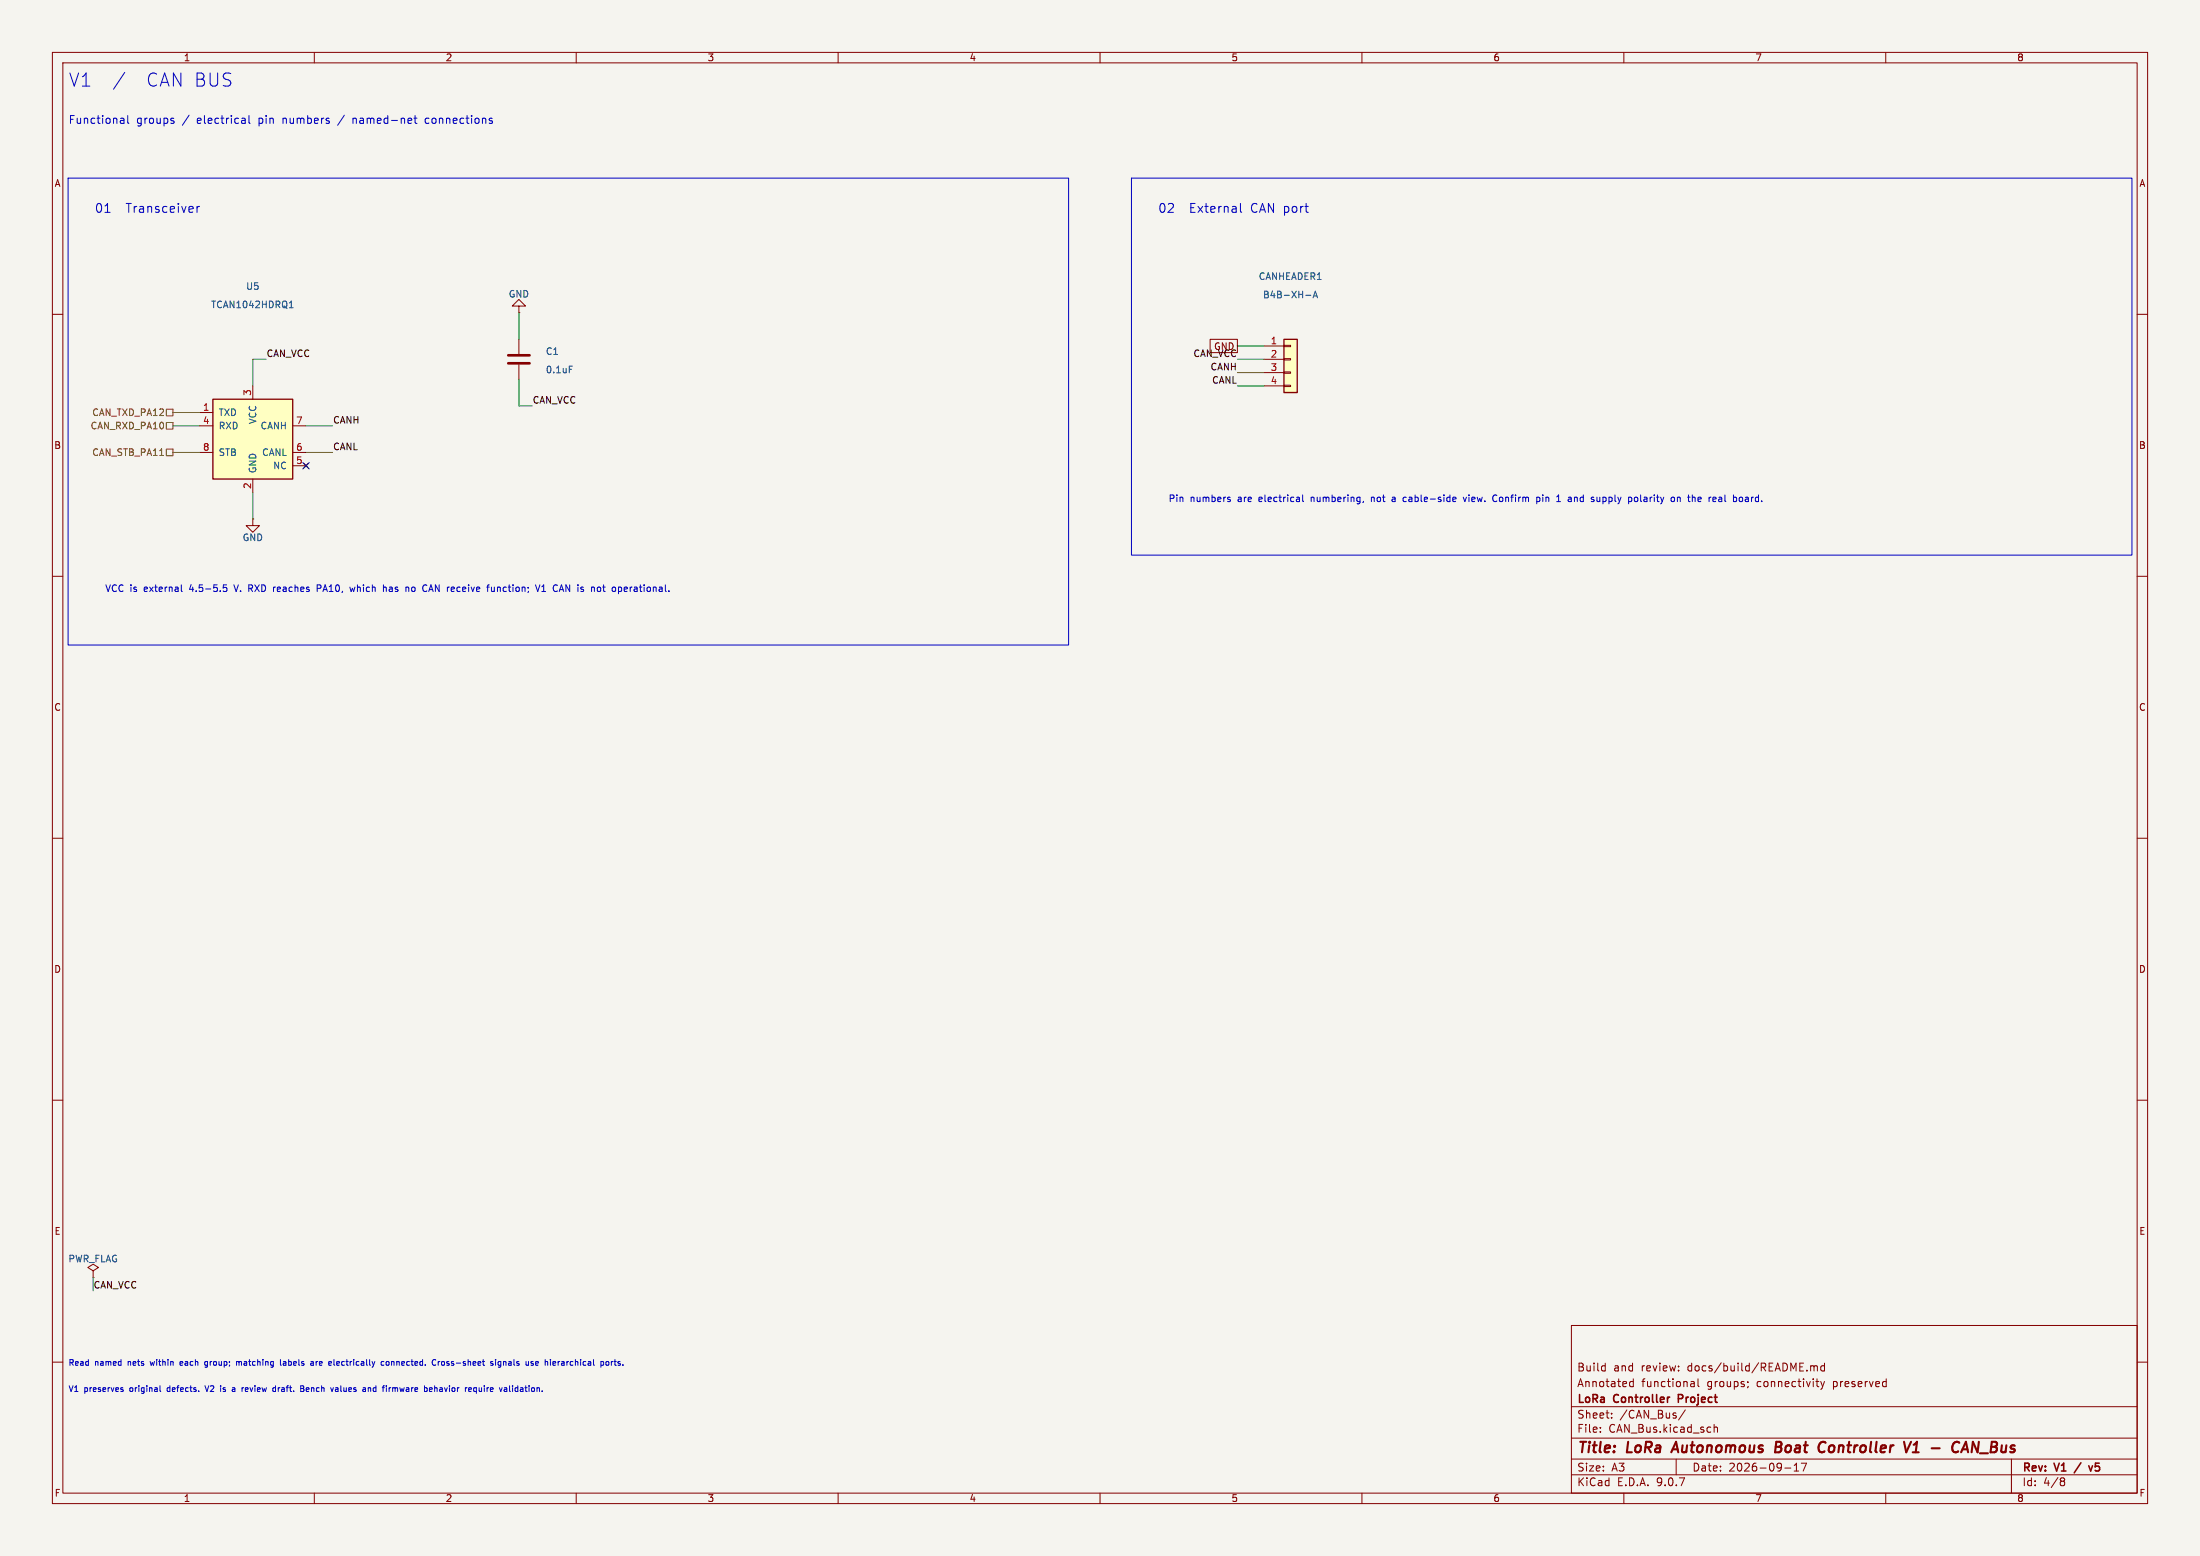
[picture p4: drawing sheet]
<svg xmlns="http://www.w3.org/2000/svg" width="420mm" height="297mm" viewBox="0 0 420 297" stroke-linecap="round" stroke-linejoin="round" font-family="sans-serif">
<path d="M0 0h420v297h-420z" fill="#f5f4ef" stroke="#f5f4ef" stroke-width=".19"/>
<g fill="none" stroke="#840000" stroke-width=".19">
<path d="M10 10h400v277h-400zM12 12h396v273h-396zM60 10v2M110 10v2M160 10v2M210 10v2M260 10v2M310 10v2M360 10v2M99.1 58.4h1.2l-1.2-1.2-1.3 1.2h1.3v1.3M99.1 59.7h.1M10 60h2"/>
<path d="M408 60h2M48.3 99.1v1.2h1.2l-1.2 1.3-1.3-1.3h1.3M48.3 99.1h.1M10 110h2M408 110h2M10 160h2M408 160h2M10 210h2M408 210h2M17.8 242.6l1-.7-1-.6-1 .6 1 .7v1.2M17.8 243.8h.1M300 253h108v32h-108z"/>
<path d="M10 260h2M300 278.5h108M300 274.5h108M300 268.5h108M305.5 273.2v.2M305.5 272.5v.1M306 260.7l.4 .1M306.4 260.2v1.5M306.4 261.6l-.4 .1M307.7 270.5v.2M307.7 269.8v.1M311.1 264.4l.3 .3 .4-.1"/>
<path d="M311.8 263.2v1.5M311.8 263.8l-.4-.1-.3 .3M320 278.5v3M321.7 269.1l-1.3 1.9M322.8 264.6h.6M322.8 263.8h.6v.9M323.4 264l-.6 .2M324.2 263.2v1.3l.2 .2M327.2 271.9v1.5M327.2 272.5l.2-.1 .4 .1 .1 .9M333.7 263.8v.1M333.7 264.6l-.1 .3"/>
<path d="M342.5 279.7l.4-.4v1.5M343.9 279.3h1l-.7 1.5M345.7 260.8l.4-.1 .2 .2M345.7 260.7v1M346.3 260.9l.2-.2 .4 .1v.9M346.3 260.9v.8M346.7 263.7h.5M347.1 264.7h.1M347.6 263.7l.3 1M347.9 264.7l-.3 .5M348.3 263.7l-.4 1M348.3 260.8l-.4-.1-.3 .3 .1 .6h.6"/>
<path d="M348.3 260.2v1.5M384 278.5v6.5M408 260h2M60 285v2M110 285v2M160 285v2M210 285v2M260 285v2M300 281.5h108M310 285v2M340.7 280.2h1.2M342.5 280.8h.9"/>
<path d="M360 285v2M393.6 282.1l.4 .1 .2 .2-.3 .3M393.6 282.7h.3M393.9 282.7l.2 .2 .1 .4-.2 .2-.4 .1"/>
</g>
<path d="M320.4 267h.6M321 266.2h-.6v1.5M397.3 279.2l-1.3 1.9M398.8 279.8l.3 1 .4-1" fill="none" stroke="#840000" stroke-width=".3"/>
<g fill="none" stroke="#840000" stroke-width=".4">
<path d="M320 275.2l-1 2M339 276.2h.7M339.7 276.2l.2 .1M339.8 275.2h-.7l-.2 2 .9-.1M339.9 276.1l-.2 .1M347.7 275.3a.67 .67 0 0 1 .8 .1M348.3 277l-.4 .2M364.8 275.2l-.9 2M365.1 277.2h1.2M365.3 275.8l.7-.6-.3 2M368.8 276.4h1.5M374 275.4a.8 .8 0 0 0-.8-.1 .8 .8 0 0 0-.5 .8"/>
<path d="M374.4 277.2l.9-2 .4 2M374.6 276.6h1M376.4 277.2l.2-2 .9 2"/>
</g>
<path d="M40.6 76.2h15.3v15.2h-15.3z" fill="#ffffc2"/>
<path d="M40.6 76.2h15.3v15.2h-15.3z" fill="none" stroke="#840000" stroke-width=".25"/>
<path d="M38.1 78.7h2.5M48.3 73.7v2.5M38.1 81.3h2.5M38.1 86.4h2.5M48.3 91.4v2.6M55.9 81.3h2.5M55.9 86.4h2.5M55.9 88.9h2.5M58 88.5l.8 .8M58.8 88.5l-.8 .8" fill="none" stroke="#840000" stroke-width=".19"/>
<path d="M55.2 58.7h.8M55.4 57.8l.2-.3v1.2" fill="none" stroke="#006464" stroke-width=".19"/>
<path d="M245.1 64.8h2.5v10.1h-2.5z" fill="#ffffc2"/>
<path d="M245.1 64.8h2.5v10.1h-2.5z" fill="none" stroke="#840000" stroke-width=".25"/>
<path d="M99.1 64.8v2.8M99.1 69.6v2.8M231 64.8h5.2v2.5h-5.2zM241.3 66h3.8M241.3 68.6h3.8M241.3 71.1h3.8M241.3 73.7h3.8M245.1 65.9h1.3v.3h-1.3zM245.1 68.5h1.3v.2h-1.3zM245.1 71h1.3v.2h-1.3zM245.1 73.5h1.3v.3h-1.3z" fill="none" stroke="#840000" stroke-width=".19"/>
<path d="M249.3 56.4h1M250.7 56.8l.4-1.2 .4 1.2M250.8 56.5h.6M108.7 69.9h.6" fill="none" stroke="#006464" stroke-width=".19"/>
<path d="M97 67.8h4.1M97 69.3h4.1" fill="none" stroke="#840000" stroke-width=".51"/>
<path d="M31.7 78.1h1.3v1.3h-1.3zM31.7 80.6h1.3v1.3h-1.3zM31.7 85.7h1.3v1.3h-1.3z" fill="none" stroke="#725600" stroke-width=".19"/>
<g fill="none" stroke="#009600" stroke-width=".19">
<path d="M99.1 59.7v5.1M33 78.7h5.1M50.8 68.6h-2.5v5.1M99.1 72.4v5.1h2.5M236.2 68.6h5.1M236.2 71.1h5.1M236.2 66h5.1M236.2 73.7h5.1M33 86.4h5.1M33 81.3h5.1M48.3 94v5.1M58.4 86.4h5.1"/>
<path d="M58.4 81.3h5.1M17.8 243.8v2.6"/>
</g>
<path d="M57.8 88.3l1.2 1.2M59 88.3l-1.2 1.2" fill="none" stroke="#000084" stroke-width=".19"/>
<g fill="none" stroke="#0000c2" stroke-width=".19">
<path d="M23.8 13.8l-2.1 3.2M13 34h191v89.1h-191zM23.2 22.6h.3l.2 .2v.8M23.7 23.5l-.5 .1M23.7 22.9l-.5 .1M24.4 22.1v1.2l.2 .3M33 23.1l.2 .2-.2 .3M33 22.6h.2M37.6 39.4v1.1M38.1 39.4l-.3 .1-.2 .2M46.3 22.6h.3l.2 .2v.8M46.8 23.5l-.5 .1"/>
<path d="M46.8 22.9l-.5 .1M47.5 22.1v1.2l.2 .3M67.4 22.6v1M67.5 22.6l-.1 .1M79 22.6h.6M79.2 22.1v1.2l.4 .3M81.5 22.6l-.3 .2v.5l.3 .3M93.8 23.1l.2 .2-.2 .3M93.8 22.6h.2M216 34h191v72h-191zM236.8 38.8v1.5l.2 .2M20 40.5h1"/>
<path d="M234.5 95.3l.3 .1 .1 .2-.4 .1M234.5 94.9l.3 .1M248.7 94.5v1.1l.2 .1M260.3 95.7l-.1 .2M261.8 94.9v.8M262 94.9l-.2 .1M266.2 94.9l-.4 .1M266.2 95.3h-.3l-.2 .1 .1 .3h.4M268.1 94.9l.4 .1M268.5 95.7h-.4M277.5 94.9l.4 .1 .1 .2-.7 .1M277.9 95.7h-.4"/>
<path d="M279.3 94.9l.3 .8 .3-.8M285.1 95.6l.3 .1 .4-.1M285.8 94.6l-.4-.1-.3 .2M293.4 95l.3-.1 .3 .2-.1 .6h-.5M293.4 94.9v1.3M294.5 94.5v.1M297.2 95.7h.7M300.6 94.9v.8M300.9 94.9l-.3 .1M305.4 95.6l-.2 .1h-.3M305.4 94.9v.8M312.1 95l.1-.1 .4 .1 .1 .5-.2 .2h-.3l-.1-.1z"/>
<path d="M319.6 95v.6M320.2 95l.2-.1 .3 .1 .1 .7M320.2 94.9v.8M324.2 95.6l.1 .1h.4M324.7 95l-.4-.1-.1 .2M324.8 95.2l-.6 .1M328.1 95.7h.6M328.1 95h.5l.1 .7M328.7 95.2l-.6 .1M333.2 95h.5M333.8 95.2l-.5 .1-.1 .1 .1 .3h.5M34.6 111.6v1.1l.2 .2"/>
<path d="M43.3 111.6h-.6l-.1 .6 .2-.1 .4 .1 .1 .2v.4l-.2 .1-.5-.1M44.7 111.6l.4 1.3M61.2 111.7l-.6-.1v1.3M61.2 112.2l-.6 .1M66.8 112.1l.2 .8 .3-.6 .2 .6 .3-.8M73.2 111.6v1.3M73.2 112.2l.2-.1h.3v.8M78 112.1v.8M78.6 112.2v.6M82 112.5h.6M82.3 111.6l-.5 1.3M93.8 112.1l.1 .7 .3 .1 .2-.1"/>
<path d="M94.4 112.1v.8M102.2 111.6l.4 1.3 .5-1.3M103.4 112.9h.8M103.4 112l.4-.4v1.3M106.9 112.5h.6M107.2 111.6l.4 1.3M115 112.1h.5M115.2 111.6v1.1l.3 .2M119.7 112.1h-.4l-.1 .1v.6h.5M119.8 112.4l-.6 .1M34.7 259.9l-.3 .1v.6h.3M39.5 259.9l-.4 .2v.4l.4 .1"/>
<path d="M45.2 260l.3-.1 .1 .1M45.2 259.9v.7M45.8 259.9l-.2 .1M53.5 259.5v1l.2 .1M54.4 259.9h-.3M59.4 259.9h.4v.7M60.3 259.9v.7M60.5 259.9l-.2 .2M63.8 259.5v1l.1 .1M73.3 259.9h-.3l-.2 .2 .1 .5h.4M73.8 259.9h.3l.2 .2v.3l-.2 .2-.4-.2zM82.7 259.6h.5"/>
<path d="M83.7 259.9v.7M84 259.9l-.3 .2M84.3 260v.5M94.1 259.9h-.3l-.1 .1v.2l.4 .1v.3h-.4M94.6 259.5v.1M94.6 259.9v.7M95.6 259.9h-.3l-.2 .2 .1 .5h.4M95.6 259.9v.9l-.2 .2-.3-.1M101.4 259.9h.4M102.7 259.9h-.3l-.1 .1v.6h.4M106.5 259.9v.7M106.7 259.9l-.2 .2"/>
<path d="M115.8 259.9h.2l.2 .2v.3l-.2 .2-.3-.2zM116.7 259.9v.7M117 259.9l-.3 .2M117.2 259.9h.5M117.4 259.5v1l.1 .1M23.2 265.2l.3 .1v.2l-.3 .1M23.2 264.9h.3M30.5 264.5v1l.2 .1M34.9 260.1l-.5 .1M39.1 260.9h.4M39.1 264.5l.4 1.1M44.5 264.9l.3 .1v.6"/>
<path d="M44.8 265.6h-.3M44.8 265.1l-.3 .1M45.6 260v.6M47.2 264.9l-.4 .1 .1 .6h.3M47.4 265.1l-.6 .1M52.3 264.9h.3M52.6 265.6h-.3M52.6 264.5v1.1M53.1 264.9v.7M53.2 264.9l-.1 .2M54.5 260.2l-.4 .1v.3h.4M57.4 264.5l.5 .1 .1 .2-.2 .2"/>
<path d="M57.4 265h.4M57.8 265l.2 .2v.3l-.6 .1M58.8 264.9l-.3 .1v.6h.3M59 265.1l-.5 .1M59.3 260.5l.2 .1h.3M59.8 260.1l-.5 .2M64.1 264.9h.4v.7M64.5 265.1l-.5 .2 .2 .3h.3M70.3 265l.4-.1 .1 .7M70.3 264.9v.7M74.5 264.9h.1M75 264.9v.7"/>
<path d="M75.1 264.9l-.1 .1M82 265.2l.5-.1v-.2h-.4l-.1 .1v.6h.5M83 264.5v1.1M83.2 260.5l-.5 .1M83.4 264.9l-.4 .1M90.9 264.9h-.3l-.2 .2 .1 .5h.4M90.9 264.9v1.1M97.3 264.5v1l.1 .1M97.9 264.5v.1M97.9 264.9v.7M101.4 260.2l.4 .1v.2l-.1 .1h-.3M102.8 260.1l-.5 .1"/>
</g>
<g font-size="3.5" fill="#0000c2">
<text x="13" y="16.7">V1</text>
<text x="27.6" y="16.7">CAN BUS</text>
</g>
<g font-size="2.8" fill="#840000">
<text x="301" y="277.9">Title:</text>
<text x="310.6" y="277.9">LoRa</text>
<text x="320.2" y="277.9">Autonomous</text>
<text x="340.5" y="277.9">Boat</text>
<text x="349.6" y="277.9">Controller</text>
<text x="372.7" y="277.9">-</text>
<text x="377.5" y="277.9">CAN_Bus</text>
</g>
<g font-size="2.4" fill="#0000c2">
<text x="18" y="40.7">01</text>
<text x="24.1" y="40.7">Transceiver</text>
<text x="221" y="40.7">02</text>
<text x="227.1" y="40.7">External</text>
<text x="238.8" y="40.7">CAN port</text>
</g>
<g font-size="2.1" fill="#0000c2">
<text x="13" y="23.7">Functional</text>
<text x="26" y="23.7">groups</text>
<text x="34.9" y="23.7">/</text>
<text x="37.8" y="23.7">electrical</text>
<text x="49.6" y="23.7">pin</text>
<text x="54.4" y="23.7">numbers</text>
<text x="65.2" y="23.7">/</text>
<text x="68" y="23.7">named-net</text>
<text x="82" y="23.7">connections</text>
</g>
<g font-size="2.1" fill="#840000">
<text x="301" y="262">Build</text>
<text x="308" y="262">and</text>
<text x="313.4" y="262">review:</text>
<text x="322.3" y="262">docs/build/README.md</text>
<text x="301" y="268.2">LoRa</text>
<text x="301" y="265">Annotated</text>
<text x="308.2" y="268.2">Controller</text>
<text x="313.4" y="265">functional</text>
<text x="321" y="268.2">Project</text>
<text x="325.9" y="265">groups;</text>
<text x="335.5" y="265">connectivity</text>
<text x="350.2" y="265">preserved</text>
<text x="301" y="273.7">File:</text>
<text x="301" y="271">Sheet:</text>
<text x="307.1" y="273.7">CAN_Bus.kicad_sch</text>
<text x="309.2" y="271">/CAN_Bus/</text>
<text x="301" y="281.1">Size:</text>
<text x="307.6" y="281.1">A3</text>
<text x="323" y="281.1">Date:</text>
<text x="330" y="281.1">2026-09-17</text>
<text x="386" y="281.3">Rev:</text>
<text x="392.4" y="281.3">V1</text>
<text x="400.1" y="281.3">v5</text>
<text x="301" y="283.9">KiCad</text>
<text x="308.7" y="283.9">E.D.A.</text>
<text x="316.3" y="283.9">9.0.7</text>
<text x="386" y="283.9">Id:</text>
<text x="390.1" y="283.9">4/8</text>
</g>
<g font-size="1.8" fill="#840000">
<text x="35" y="11.9">1</text>
<text x="85" y="11.9">2</text>
<text x="135" y="11.9">3</text>
<text x="185" y="11.9">4</text>
<text x="235" y="11.9">5</text>
<text x="285" y="11.9">6</text>
<text x="335" y="11.9">7</text>
<text x="385" y="11.9">8</text>
<text x="10.3" y="35.9">A</text>
<text x="408.3" y="35.9">A</text>
<text x="10.3" y="85.9">B</text>
<text x="408.2" y="85.9">B</text>
<text x="10.3" y="135.9">C</text>
<text x="408.2" y="135.9">C</text>
<text x="10.3" y="185.9">D</text>
<text x="408.2" y="185.9">D</text>
<text x="10.3" y="235.9">E</text>
<text x="408.3" y="235.9">E</text>
<text x="10.3" y="285.9">F</text>
<text x="35" y="286.9">1</text>
<text x="85" y="286.9">2</text>
<text x="135" y="286.9">3</text>
<text x="185" y="286.9">4</text>
<text x="235" y="286.9">5</text>
<text x="285" y="286.9">6</text>
<text x="335" y="286.9">7</text>
<text x="385" y="286.9">8</text>
<text x="408.3" y="285.9">F</text>
</g>
<g font-size="1.8" fill="#006464">
<text x="240.2" y="53.6">CANHEADER1</text>
<text x="40.2" y="59">TCAN1042HDRQ1</text>
<text x="46.9" y="55.5">U5</text>
<text x="97" y="57">GND</text>
<text x="241" y="57.1">B4B-XH-A</text>
<text x="104.1" y="67.9">C1</text>
<text x="104.1" y="71.4">0.1uF</text>
<text x="41.7" y="79.6">TXD</text>
<text x="41.7" y="82.1">RXD</text>
<text x="49.1" y="81" transform="rotate(-90 49.1 81)">VCC</text>
<text x="49.6" y="82.1">CANH</text>
<text x="41.7" y="87.2">STB</text>
<text x="49.9" y="87.2">CANL</text>
<text x="52.1" y="89.8">NC</text>
<text x="49.1" y="90.4" transform="rotate(-90 49.1 90.4)">GND</text>
<text x="46.2" y="103.5">GND</text>
<text x="13" y="241.1">PWR_FLAG</text>
</g>
<g font-size="1.8" fill="#a90000">
<text x="242.5" y="65.8">1</text>
<text x="242.5" y="68.3">2</text>
<text x="242.5" y="70.9">3</text>
<text x="48" y="75.6" transform="rotate(-90 48 75.6)">3</text>
<text x="242.5" y="73.4">4</text>
<text x="38.7" y="78.5">1</text>
<text x="38.7" y="81">4</text>
<text x="56.4" y="81">7</text>
<text x="38.7" y="86.1">8</text>
<text x="56.4" y="86.1">6</text>
<text x="56.4" y="88.6">5</text>
<text x="48" y="93.4" transform="rotate(-90 48 93.4)">2</text>
</g>
<g font-size="1.8" fill="#0f0f0f">
<text x="50.8" y="68.2">CAN_VCC</text>
<text x="227.7" y="68.2">CAN_VCC</text>
<text x="231" y="70.8">CANH</text>
<text x="231.7" y="67">GND</text>
<text x="101.6" y="77.1">CAN_VCC</text>
<text x="231.3" y="73.3">CANL</text>
<text x="63.5" y="80.9">CANH</text>
<text x="63.5" y="86">CANL</text>
<text x="17.8" y="246">CAN_VCC</text>
</g>
<g font-size="1.8" fill="#725600">
<text x="17.2" y="82.1">CAN_RXD_PA10</text>
<text x="17.5" y="79.6">CAN_TXD_PA12</text>
<text x="17.5" y="87.2">CAN_STB_PA11</text>
</g>
<g font-size="1.8" fill="#0000c2">
<text x="223" y="95.9">Pin</text>
<text x="227.2" y="95.9">numbers</text>
<text x="236.4" y="95.9">are</text>
<text x="240.6" y="95.9">electrical</text>
<text x="250.7" y="95.9">numbering,</text>
<text x="262.4" y="95.9">not</text>
<text x="266.6" y="95.9">a</text>
<text x="268.9" y="95.9">cable-side</text>
<text x="280.7" y="95.9">view.</text>
<text x="286.5" y="95.9">Confirm</text>
<text x="295" y="95.9">pin</text>
<text x="299.1" y="95.9">1</text>
<text x="301.5" y="95.9">and</text>
<text x="306.1" y="95.9">supply</text>
<text x="313.4" y="95.9">polarity</text>
<text x="321.7" y="95.9">on</text>
<text x="325.2" y="95.9">the</text>
<text x="329.3" y="95.9">real</text>
<text x="334.2" y="95.9">board.</text>
<text x="20" y="113.1">VCC is</text>
<text x="27.6" y="113.1">external</text>
<text x="36.5" y="113.1">4.5-5.5</text>
<text x="45.2" y="113.1">V. RXD reaches</text>
<text x="61.6" y="113.1">PA10,</text>
<text x="68.1" y="113.1">which</text>
<text x="74.6" y="113.1">has</text>
<text x="79.1" y="113.1">no</text>
<text x="82.6" y="113.1">CAN receive</text>
<text x="95.3" y="113.1">function;</text>
<text x="104.9" y="113.1">V1</text>
<text x="108.3" y="113.1">CAN is</text>
<text x="116" y="113.1">not</text>
<text x="120.2" y="113.1">operational.</text>
</g>
<g font-size="1.5" fill="#0000c2">
<text x="13" y="260.7">Read</text>
<text x="18.1" y="260.7">named</text>
<text x="24.6" y="260.7">nets</text>
<text x="29.1" y="260.7">within</text>
<text x="35" y="260.7">each</text>
<text x="40" y="260.7">group;</text>
<text x="46.2" y="260.7">matching</text>
<text x="54.8" y="260.7">labels</text>
<text x="60.9" y="260.7">are</text>
<text x="64.6" y="260.7">electrically</text>
<text x="74.8" y="260.7">connected.</text>
<text x="84.8" y="260.7">Cross-sheet</text>
<text x="96.2" y="260.7">signals</text>
<text x="103.1" y="260.7">use</text>
<text x="107" y="260.7">hierarchical</text>
<text x="117.9" y="260.7">ports.</text>
<text x="13" y="265.7">V1</text>
<text x="16.1" y="265.7">preserves</text>
<text x="24.9" y="265.7">original</text>
<text x="32.3" y="265.7">defects.</text>
<text x="39.9" y="265.7">V2</text>
<text x="42.9" y="265.7">is</text>
<text x="45.4" y="265.7">a</text>
<text x="47.5" y="265.7">review</text>
<text x="53.7" y="265.7">draft.</text>
<text x="59.2" y="265.7">Bench</text>
<text x="65.2" y="265.7">values</text>
<text x="71.6" y="265.7">and</text>
<text x="75.6" y="265.7">firmware</text>
<text x="83.8" y="265.7">behavior</text>
<text x="91.8" y="265.7">require</text>
<text x="98.6" y="265.7">validation.</text>
</g>
</svg>
